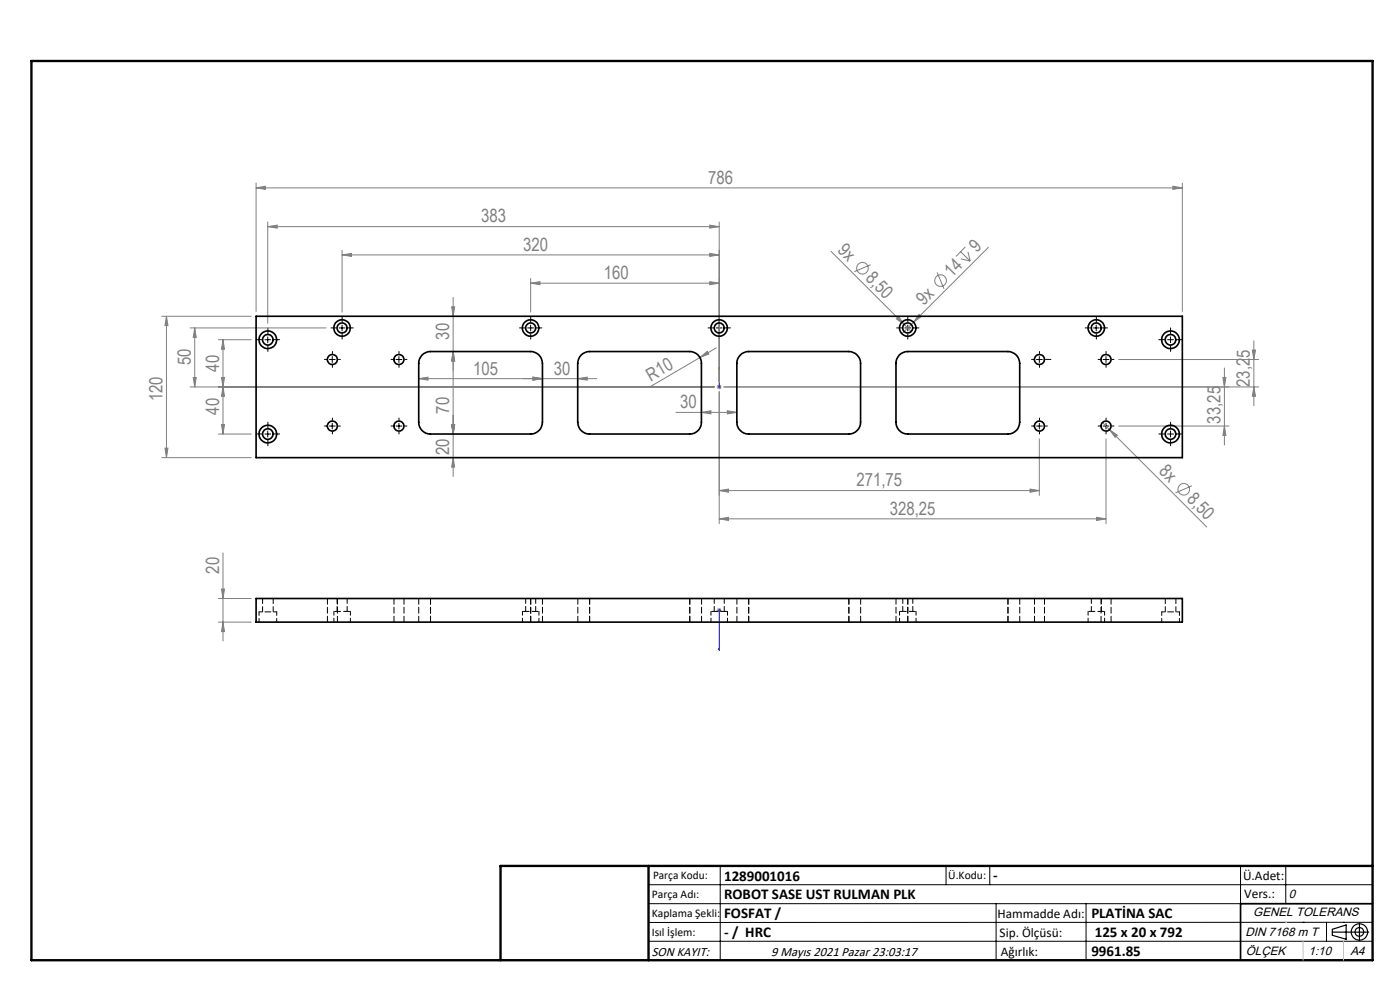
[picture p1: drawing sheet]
<svg xmlns="http://www.w3.org/2000/svg" width="297mm" height="210mm" viewBox="0 0 297 210" stroke-linecap="round" stroke-linejoin="round" font-family="sans-serif">
<g fill="none" stroke="#808080" stroke-width=".21">
<path d="M54.3 39.9l2-.4v.7zM54.3 38.8v27.3M54.3 39.9h196.5M248.8 39.5l2 .4-2 .3zM250.8 38.8v27.3M56.8 48.1l2-.3v.6zM56.8 47.1v21.5M56.8 48.1h95.8M72.6 54.1l2-.3v.6zM72.6 53.1v13.1M72.6 54.1h80M112.6 59.1v7.1"/>
<path d="M150.6 59.8l2 .3-2 .3zM150.6 53.8l2 .3-2 .3zM150.6 47.8l2 .3-2 .3zM152.6 47.1v34M176.3 53.3l17 17M184.7 56.2l-3.5 1.4M198.8 57.8l1.5 3.5M203.8 53.4l2 2M203.9 54.9l1.9 .5M204.8 52.4l-2 2M205.4 53.4l.4 2M209.7 52.4l-15.9 15.9"/>
<path d="M34.3 67.1h19M35.3 67.1l.3 2h-.6zM35.3 67.1v30M40.3 69.6h28.9M41.3 69.6l.3 2h-.6zM41.3 69.6v12.5M46.3 72.1h7M47.3 72.1l.3 2h-.6zM47.3 72.1v20M95.8 65.1h.6l-.3 2zM96.1 74.6l.3 2h-.6zM96.1 63.1v38"/>
<path d="M112.6 60.1l1.9-.3v.6zM112.6 60.1h40M148.5 75.8l1.5-1.3 .4 .6zM148.5 75.8l-10.8 6.4M151.9 73.8l-3.4 2M190.6 67.2l1.2 1.6-1.6-1.1zM193.8 68.3l-2.5 2.5M195 66.7l.4 .5-1.6 1.1zM237.3 76.3h29.7M259.8 78.1v16.3M265.7 74.3h.6l-.3 2zM266 72.3v13.8"/>
<path d="M34.3 97.1h19M35 95.1h.6l-.3 2zM40.3 82.1h111.3M41 80.1h.6l-.3 2zM46.3 92.1h7M47 90.1h.6l-.3 2zM47 80.1h.6l-.3 2zM47.3 82.1l.3 2h-.6zM88.8 80.3l2-.3v.6zM88.8 80.3h37.8M95.8 90.1h.6l-.3 2zM96.1 97.1l.3 2h-.6z"/>
<path d="M113.1 80l2 .3-2 .3zM122.6 80.3l2-.3v.6zM143.4 87.5h12.9M148.8 87.5l2-.4v.7zM152 82.1h1.1M152.2 81.7l.7 .7M152.6 83.1v28M152.6 81.6v1M152.9 81.7l-.7 .7M153.6 82.1h113.4M154.3 87.1l2 .4-2 .3zM220.5 93.1v12"/>
<path d="M233.9 89.6l1.5 1.5M234.6 93.1v18M235.4 91.1l1.6 1.2-.4 .5zM235.4 91.1l20.6 20.7M237.3 90.4h23.4M259.4 80.1h.7l-.3 2zM259.8 90.4l.3 2h-.7zM266 82.1l.3 2h-.6zM47.3 117.3v18.7M152.6 104.1l2-.4v.7zM152.6 104.1h67.9M152.6 110.1l2-.4v.7z"/>
<path d="M152.6 110.1h82M218.5 103.7l2 .4-2 .3zM232.6 109.7l2 .4-2 .3zM252.9 103l-3.5 1.6M46.3 127h7M46.3 132h7M47 124.9h.6l-.3 2.1zM47.3 132l.3 2h-.6zM152 129.5h1.1M152.2 129.1l.7 .7M152.6 129v1M152.9 129.1l-.7 .7"/>
<circle cx="183" cy="56.9" r="1.23"/>
<circle cx="199.5" cy="59.5" r="1.23"/>
<circle cx="251.1" cy="103.8" r="1.23"/>
</g>
<g fill="none" stroke="#000" stroke-width=".25">
<path d="M282.6 197.7h7.8M282.6 197.1l3-.9v3l-3-.8zM288.4 195.8v3.8M106.2 203.7h185"/>
<circle cx="288.4" cy="197.7" r="1.74"/>
<circle cx="288.4" cy="197.7" r=".93"/>
</g>
<path d="M152.6 77.8v.5v-.5M152.6 77.8v4.3M152.6 82v.2zM152.6 82.1h.1M152.6 129.4v.2zM152.6 137.9v-.4v.4M152.6 129.5h.1M152.6 129.5v8.4" fill="none" stroke="#00f" stroke-width=".21"/>
<g fill="none" stroke="#000" stroke-width=".21" stroke-dasharray="15.2 1.3 1.3 1.3">
<path d="M55.6 72.1h-1.3M56.8 73.3v1.3M56.8 70.8v-1.2M58.1 72.1h1.2M69.3 76.2h-.5M70.5 77.5v.4M70.5 75v-.4M71.3 69.6h-1.1M71.8 76.2h.4M72.6 70.8v1.1M72.6 68.3v-1.1M73.8 69.6h1.2"/>
<path d="M83.4 76.2h-.4M84.6 77.5v.4M84.6 75v-.4M85.9 76.2h.4M111.3 69.6h-1.1M112.6 70.8v1.1M112.6 68.3v-1.1M113.8 69.6h1.2M151.3 69.6h-1.1M152.6 70.8v1.1M152.6 68.3v-1.1M153.8 69.6h1.2"/>
<path d="M191.3 69.6h-1.1M192.6 70.8v1.1M192.6 68.3v-1.1M193.8 69.6h1.2M219.3 76.2h-.5M220.5 77.5v.4M220.5 75v-.4M221.8 76.2h1.1M231.3 69.6h-1.1M232.6 70.8v1.1M232.6 68.3v-1.1M233.4 76.2h-.4"/>
<path d="M233.8 69.6h1.2M234.6 77.5v.4M234.6 75v-.4M235.9 76.2h.4M247.1 72.1h-1.3M248.3 73.3v1.3M248.3 70.8v-1.2M249.6 72.1h1.2M55.6 92.1h-1.3M56.8 93.3v1.3M56.8 90.8v-1.2M58.1 92.1h1.2"/>
<path d="M69.3 90.4h-.5M70.5 91.6v.5M70.5 89.1v-.4M71.8 90.4h.4M83.4 90.4h-.4M84.6 91.6v.5M84.6 89.1v-.4M85.9 90.4h.4M219.3 90.4h-.5M220.5 91.6v.5M220.5 89.1v-.4M221.8 90.4h.4"/>
<path d="M233.4 90.4h-.4M234.6 91.6v.5M234.6 89.1v-.4M235.9 90.4h.4M247.1 92.1h-1.3M248.3 93.3v1.3M248.3 90.8v-1.2M249.6 92.1h1.2"/>
</g>
<g fill="none" stroke="#000" stroke-width=".21">
<path d="M56.2 72.1h1.2M56.8 71.5v1.2M69.9 76.3h1.2M70.5 75.6v1.3M71.9 69.6h1.3M72.6 69v1.2M84 76.3h1.3M84.6 75.6v1.3M111.9 69.6h1.3M112.6 69v1.2M151.9 69.6h1.3M152.6 69v1.2"/>
<path d="M191.9 69.6h1.3M192.6 69v1.2M219.9 76.3h1.2M220.5 75.6v1.3M232 69.6h1.2M232.6 69v1.2M234 76.3h1.3M234.6 75.6v1.3M247.7 72.1h1.3M248.3 71.5v1.2M56.2 92.1h1.2M56.8 91.4v1.3"/>
<path d="M69.9 90.4h1.2M70.5 89.8v1.2M84 90.4h1.3M84.6 89.8v1.2M219.9 90.4h1.2M220.5 89.8v1.2M234 90.4h1.3M234.6 89.8v1.2M247.7 92.1h1.3M248.3 91.4v1.3M137.6 187.7h153.6M137.6 191.7h153.6"/>
<path d="M137.6 199.7h153.6M152.8 183.7v20M200.7 183.7v4M210 183.7v4M211.3 191.7v12M230.4 191.7v12M263.2 183.7v20M272.8 183.7v8M276.4 195.6h.1M281.4 195.6v4.1M285 195.6h.1M291.2 195.6l-153.6 .1"/>
</g>
<path d="M291.2 191.7h-28v12" fill="none" stroke="#000" stroke-width=".35"/>
<path d="M6.7 12.9h284.5v190.8h-284.5zM137.6 183.7v20M291.2 183.7h-185v20" fill="none" stroke="#000" stroke-width=".5"/>
<path d="M276.4 199.7v4M285 199.7v4" fill="none" stroke="#c0c0c0" stroke-width=".21"/>
<path d="M272.8 195.6h.1" fill="none" stroke="#c0c0c0" stroke-width=".25"/>
<g fill="#00f">
<path d="M152.6 77.8v.5zM152.6 82v.2z"/>
<path d="M152.6 129.4v.2zM152.6 137.5v.4z"/>
</g>
<g fill="#808080">
<path d="M190.6 67.2l1.2 1.6-1.6-1.1z"/>
<path d="M148.5 75.8l1.5-1.3 .4 .6z"/>
<path d="M195 66.7l.4 .5-1.6 1.1z"/>
<path d="M235.4 91.1l1.6 1.2-.4 .5z"/>
<path d="M152.6 110.1l2-.4v.7zM232.6 109.7l2 .4-2 .3z"/>
<path d="M72.6 54.1l2-.3v.6zM150.6 53.8l2 .3-2 .3zM56.8 48.1l2-.3v.6zM150.6 47.8l2 .3-2 .3zM152.6 104.1l2-.4v.7zM218.5 103.7l2 .4-2 .3zM113.1 80l2 .3-2 .3zM122.6 80.3l2-.3v.6z"/>
<path d="M148.8 87.5l2-.4v.7zM154.3 87.1l2 .4-2 .3z"/>
<path d="M88.8 80.3l2-.3v.6zM113.1 80l2 .3-2 .3z"/>
<path d="M150.6 59.8l2 .3-2 .3zM112.6 60.1l1.9-.3v.6zM248.8 39.5l2 .4-2 .3zM54.3 39.9l2-.4v.7z"/>
<path d="M47 80.1h.6l-.3 2zM47.3 72.1l.3 2h-.6zM266 82.1l.3 2h-.6zM265.7 74.3h.6l-.3 2zM96.1 74.6l.3 2h-.6zM95.8 65.1h.6l-.3 2z"/>
<path d="M47 124.9h.6l-.3 2.1zM47.3 132l.3 2h-.6z"/>
<path d="M41.3 69.6l.3 2h-.6zM41 80.1h.6l-.3 2zM47.3 82.1l.3 2h-.6zM47 90.1h.6l-.3 2zM259.4 80.1h.7l-.3 2zM259.8 90.4l.3 2h-.7zM35.3 67.1l.3 2h-.6zM35 95.1h.6l-.3 2zM96.1 74.6l.3 2h-.6zM95.8 90.1h.6l-.3 2zM95.8 90.1h.6l-.3 2zM96.1 97.1l.3 2h-.6z"/>
</g>
<g fill="none" stroke="#000" stroke-width=".35">
<path d="M54.3 67.1h196.5v30h-196.5zM89.5 75.3a2.72 2.72 0 0 1 1.8-.7h21.3a2.53 2.53 0 0 1 2.5 2.5v12.5a2.53 2.53 0 0 1-2.5 2.5h-21.3a2.47 2.47 0 0 1-2.5-2.5v-12.5a2.47 2.47 0 0 1 .7-1.8zM123.3 75.3a2.72 2.72 0 0 1 1.8-.7h21.2a2.47 2.47 0 0 1 2.5 2.5v12.5a2.47 2.47 0 0 1-2.5 2.5h-21.2a2.53 2.53 0 0 1-2.5-2.5v-12.5a2.72 2.72 0 0 1 .7-1.8zM157.1 75.3a2.72 2.72 0 0 1 1.7-.7h21.3a2.53 2.53 0 0 1 2.5 2.5v12.5a2.53 2.53 0 0 1-2.5 2.5h-21.3a2.53 2.53 0 0 1-2.5-2.5v-12.5a2.32 2.32 0 0 1 .8-1.8zM190.8 75.3a2.71 2.71 0 0 1 1.8-.7h21.2a2.53 2.53 0 0 1 2.5 2.5v12.5a2.53 2.53 0 0 1-2.5 2.5h-21.2a2.47 2.47 0 0 1-2.5-2.5v-12.5a2.47 2.47 0 0 1 .7-1.8zM54.3 127h196.5v5h-196.5z"/>
<circle cx="56.8" cy="72.1" r="1.12"/>
<circle cx="56.8" cy="72.1" r="1.87"/>
<circle cx="70.5" cy="76.3" r="1.07"/>
<circle cx="72.6" cy="69.6" r="1.06"/>
<circle cx="72.6" cy="69.6" r="1.75"/>
<circle cx="84.6" cy="76.3" r="1.06"/>
<circle cx="112.6" cy="69.6" r="1.74"/>
<circle cx="112.6" cy="69.6" r="1.06"/>
<circle cx="152.6" cy="69.6" r="1.74"/>
<circle cx="152.6" cy="69.6" r="1.06"/>
<circle cx="192.6" cy="69.6" r="1.07"/>
<circle cx="192.6" cy="69.6" r="1.74"/>
<circle cx="220.5" cy="76.3" r="1.07"/>
<circle cx="232.6" cy="69.6" r="1.06"/>
<circle cx="232.6" cy="69.6" r="1.75"/>
<circle cx="234.6" cy="76.3" r="1.06"/>
<circle cx="248.3" cy="72.1" r="1.87"/>
<circle cx="248.3" cy="72.1" r="1.13"/>
<circle cx="56.8" cy="92.1" r="1.12"/>
<circle cx="56.8" cy="92.1" r="1.87"/>
<circle cx="70.5" cy="90.4" r="1.07"/>
<circle cx="84.6" cy="90.4" r="1.06"/>
<circle cx="220.5" cy="90.4" r="1.07"/>
<circle cx="234.6" cy="90.4" r="1.06"/>
<circle cx="248.3" cy="92.1" r="1.87"/>
<circle cx="248.3" cy="92.1" r="1.13"/>
</g>
<path d="M74.3 129.7h-3.5M114.3 129.7h-3.5M154.3 129.7h-3.5M194.3 129.7h-3.5M234.3 129.7h-3.5" fill="none" stroke="#000" stroke-width=".21" stroke-dasharray="1.3 .6" stroke-dashoffset="-.2"/>
<path d="M58.7 129.8h-3.7M250.2 129.8h-3.7" fill="none" stroke="#000" stroke-width=".21" stroke-dasharray="1.3 .6" stroke-dashoffset=".7"/>
<g fill="none" stroke="#000" stroke-width=".21" stroke-dasharray="1.3 .6">
<path d="M69.5 126.9v5M71.6 131.9v-5M83.6 126.9v5M85.7 131.9v-5M88.8 126.9v5M91.3 126.9v5M112.6 126.9v5M115.1 126.9v5M122.6 126.9v5M125.1 126.9v5M146.3 126.9v5M148.8 126.9v5"/>
<path d="M156.3 126.9v5M158.8 126.9v5M180.1 126.9v5M182.6 126.9v5M190.1 126.9v5M192.6 126.9v5M213.8 126.9v5M216.3 126.9v5M219.5 126.9v5M221.6 131.9v-5M233.6 126.9v5M235.7 131.9v-5"/>
</g>
<g fill="none" stroke="#000" stroke-width=".21" stroke-dasharray="1.3 .6" stroke-dashoffset=".5">
<path d="M55 129.8v2.1M58.7 131.9v-2.1M70.8 129.7v2.2M74.3 131.9v-2.2M110.8 129.7v2.2M114.3 131.9v-2.2M150.8 129.7v2.2M154.3 131.9v-2.2M190.8 129.7v2.2M194.3 131.9v-2.2M230.8 129.7v2.2M234.3 131.9v-2.2"/>
<path d="M246.5 129.8v2.1M250.2 131.9v-2.1"/>
</g>
<g fill="none" stroke="#000" stroke-width=".21" stroke-dasharray="1.3 .6" stroke-dashoffset=".2">
<path d="M55.7 126.9v2.9M58 129.8v-2.9M71.5 126.9v2.8M73.6 129.7v-2.8M111.5 126.9v2.8M113.6 129.7v-2.8M151.5 126.9v2.8M153.6 129.7v-2.8M191.5 126.9v2.8M193.6 129.7v-2.8M231.5 126.9v2.8M233.6 129.7v-2.8"/>
<path d="M247.2 126.9v2.9M249.5 129.8v-2.9"/>
</g>
<g font-size="3.9" fill="#808080">
<text x="150.2" y="39">786</text>
<text x="102.1" y="47.2">383</text>
<text x="111" y="53.2">320</text>
<text x="177.5" y="53.3" transform="rotate(45 177.5 53.3)">9x</text>
<text x="207.2" y="53.7" transform="rotate(-45 207.2 53.7)">9</text>
<text x="128.1" y="59.2">160</text>
<text x="183.5" y="59.3" transform="rotate(45 183.5 59.3)">8,50</text>
<text x="201.9" y="59" transform="rotate(-45 201.9 59)">14</text>
<text x="196" y="65" transform="rotate(-45 196 65)">9x</text>
<text x="40.5" y="77.4" transform="rotate(-90 40.5 77.4)">50</text>
<text x="95.3" y="72.1" transform="rotate(-90 95.3 72.1)">30</text>
<text x="46.5" y="78.8" transform="rotate(-90 46.5 78.8)">40</text>
<text x="100.4" y="79.4">105</text>
<text x="117.5" y="79.4">30</text>
<text x="138.1" y="80.9" transform="rotate(-30 138.1 80.9)">R10</text>
<text x="265.2" y="82.1" transform="rotate(-90 265.2 82.1)">23,25</text>
<text x="34.5" y="85.1" transform="rotate(-90 34.5 85.1)">120</text>
<text x="46.5" y="87.9" transform="rotate(-90 46.5 87.9)">40</text>
<text x="95.3" y="87.8" transform="rotate(-90 95.3 87.8)">70</text>
<text x="144.3" y="86.6">30</text>
<text x="258.9" y="89.8" transform="rotate(-90 258.9 89.8)">33,25</text>
<text x="95.3" y="96.5" transform="rotate(-90 95.3 96.5)">20</text>
<text x="245.7" y="100.2" transform="rotate(45 245.7 100.2)">8x</text>
<text x="181.7" y="103.2">271,75</text>
<text x="251.6" y="106.1" transform="rotate(45 251.6 106.1)">8,50</text>
<text x="188.8" y="109.2">328,25</text>
<text x="46.5" y="121.7" transform="rotate(-90 46.5 121.7)">20</text>
</g>
<g font-size="3.2">
<text x="153.6" y="186.8">1289001016</text>
<text x="153.6" y="190.8">ROBOT SASE UST RULMAN PLK</text>
<text x="210.7" y="186.6">-</text>
<text x="153.6" y="194.8">FOSFAT /</text>
<text x="231.5" y="194.8">PLATİNA SAC</text>
<text x="153.6" y="198.8">- / HRC</text>
<text x="231.5" y="202.8">9961.85</text>
<text x="232.2" y="198.7">125 x 20 x 792</text>
</g>
<g font-size="2.8">
<text x="263.7" y="186.7">Ü.Adet:</text>
<text x="263.9" y="190.5">Vers.:</text>
<text x="211.6" y="194.8">Hammadde Adı:</text>
<text x="138.3" y="202.8">SON KAYIT:</text>
<text x="163.6" y="202.8">9 Mayıs 2021 Pazar 23:03:17</text>
<text x="212.1" y="198.7">Sip. Ölçüsü:</text>
<text x="212.3" y="202.7">Ağırlık:</text>
</g>
<g font-size="2.6">
<text x="273.4" y="190.4">0</text>
<text x="265.9" y="194.4">GENEL TOLERANS</text>
<text x="264.2" y="198.5">DIN 7168 m T</text>
<text x="264.3" y="202.6">ÖLÇEK</text>
<text x="277.6" y="202.6">1:10</text>
<text x="286.5" y="202.6">A4</text>
</g>
<g font-size="2.5">
<text x="138.3" y="190.5">Parça Adı:</text>
<text x="138.5" y="186.5">Parça Kodu:</text>
<text x="201.2" y="186.5">Ü.Kodu:</text>
<text x="138.3" y="194.5">Kaplama Şekli:</text>
<text x="138.3" y="198.6">Isıl İşlem:</text>
</g>
</svg>
